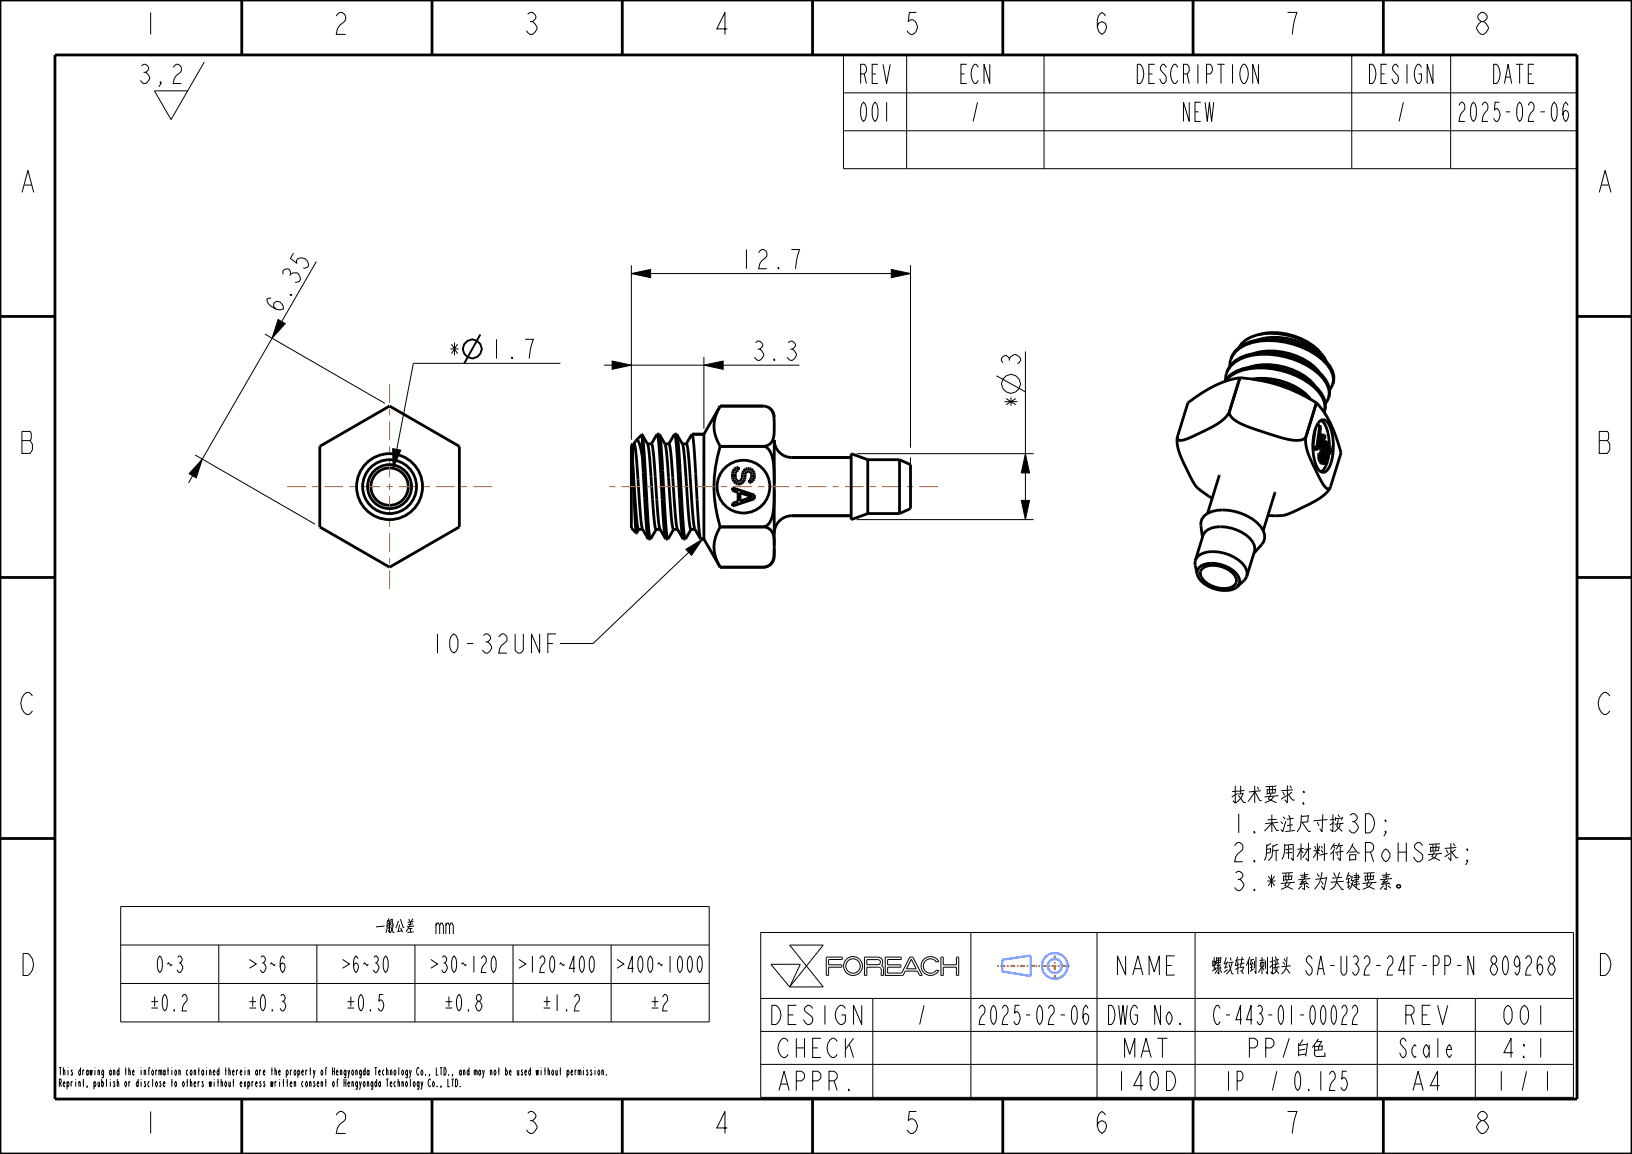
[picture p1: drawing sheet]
<svg xmlns="http://www.w3.org/2000/svg" width="297mm" height="210mm" viewBox="0 0 297 210" stroke-linecap="round" stroke-linejoin="round" font-family="sans-serif">
<g fill="none" stroke="#000" stroke-width=".18">
<path d="M25.8 12l.3-.3a.82 .82 0 0 1 1 .9l-.6 .6a1.58 1.58 0 0 1 .7 1.1 1.2 1.2 0 0 1-1.1 .9l-.5-.6M26.1 13.2h.4M29.3 15.2l-.2-.3h.2v.3l-.4 .6M31.5 12.3l.6-.6h.4l.5 .6a1.35 1.35 0 0 1-.9 1.4l-.4 .6-.2 .9h1.5M37.2 11.3l-6.1 10.5-3-5.3h6M153.5 10h133.5v20.7h-133.5zM153.5 16.9h133.5M165 10v20.7M190 10v20.7M207 11.7a.96 .96 0 0 1 1 .9 2.6 2.6 0 0 1-.5 2.6h-.5zM229 11.7v3.5l-1-3.5v3.5M246 10v20.7"/>
<path d="M264 10v20.7M265.5 19.2l.4-.6h.3a1.25 1.25 0 0 1-.3 2l-.2 .6-.2 .9h1.1M285.3 19.2l-.3-.6a2.91 2.91 0 0 0 0 3.5 1.6 1.6 0 0 0 .3-1.7l-.3-.3-.4 .3-.2 .5M153.5 23.8h133.5M50.6 58.1l1.3 .8-2.4 2.6zM53.4 46.1l-.6 .9 1.2 .9-.1-.5a1.17 1.17 0 0 1 1.6-.3 1.17 1.17 0 0 1 .5 1.5l-.8 .2M57.6 47.6l-23.3 40.3M114.9 49.8l3.5-.8v1.5zM114.9 48.3v31.7M114.9 49.8h50.8M144 45.4h1.5l-.6 2-.1 1.5M162.2 49l3.5 .8-3.5 .7z"/>
<path d="M165.7 48.3v33.2M48.2 60.8l21.8 12.6M95.6 61.7h1.4l-.3 1.2-.4 2.3M102 66.1h-26.8l-3.7 19.1M109.9 66.5h35.6M111.4 65.7l3.5 .8-3.5 .7zM128.1 66.5l3.5-.8v1.5zM128.1 65v13M143.5 62.4l.3-.3a.82 .82 0 0 1 1 .9l-.6 .5a1.58 1.58 0 0 1 .7 1.2 1.2 1.2 0 0 1-1.1 .9l-.5-.6M181.4 68.4l5.2 2.9M186.6 64v30.6M35.5 82.8l21.8 12.6"/>
<path d="M36.8 83.5l-1.1 3.5-1.3-.8zM71.5 81.6l1.4 .3-1.4 3.3zM124.8 100l3.1-1.9-2 3zM127.9 98.1l-20 19h-6M155.9 94.6h32.2M155.9 82.6h32.2M165.7 83.2v4.4M185.9 91.1h1.5l-.8 3.5zM186.6 82.6l.8 3.5h-1.5zM98.2 115.4v3.5l-1.5-3.5v3.5M99.7 117.1h.9M101.2 115.4h-1.5v3.5"/>
<path d="M22 165h107.1v21h-107.1zM22 172h107.1M22 179h107.1M39.8 172v14M57.7 172v14M75.5 172v14M79.3 168.5l.3-.5h.2l.2 .5v1.5M93.4 172v14M94.4 174.6l1.3 .8-1.3 .8M111.2 172v14M112.3 174.6l1.2 .8-1.2 .8M138.4 169.7h147.9v30h-147.9z"/>
<path d="M140.3 175.5h5.3l-1.9 4.1zM143.7 172h6.1l-3 3.8zM146.8 175.8l3 3.8h-6.1M146.8 175.8l-3.1 3.8M150.8 177.5v-1.5h2.4v-.4h-2.4v-1h2.4l.1-.4h-2.9v3.3h.4M157.8 174.6l2.1 .1 .3 .1v.4l-.4 .3h-2zM157.8 177.5v-1.5h1.9l.4 .1 .2 .2 .1 1.2h.4M160.8 177.5v-1.3l-.4-.5 .2-.6-.2-.7-.7-.2h-2.3l-.1 3.3h.5M164.3 177.5h.1M165.9 174.6l.8 1.7h-1.7zM166.1 174.2h-.5l-1.5 2.9h-2.6v-1.1h2.4v-.4h-2.4v-1h2.5v-.4h-2.9v3.3h3.2M166.1 174.2h.1"/>
<path d="M166.1 174.2l1.7 3.3h-.4l-.4-.8h-2.3l-.4 .8M170.4 175l-.7-.5h-.8l-.6 .5-.3 .8 .3 .8 .6 .4h.8l.7-.4M170.4 176.6h.1M170.4 175h.1M170.4 176.6h.4M170.4 175h.5l-.4-.5-.5-.3-.7-.1-.7 .1-.5 .4-.3 .5-.2 .5 .1 .7 .5 .8 1 .4 1-.2 .7-.7M170.8 176.6h.1M171.2 174.2h.5v1.4h2.4v-1.4h.4v3.3h-.4v-1.5h-2.4v1.5h-.5zM176.7 169.7v30M199.6 169.7v30M217.5 169.7v30M220.7 174.8v1.1"/>
<path d="M221.2 175.6l-.5 .1M221.2 175h-.5M221.2 176.3l-.6 .4M282.2 175.4a1.01 1.01 0 0 1 .8 1.2 .98 .98 0 0 1-.8 .8l-.2-.2a1.2 1.2 0 0 1 .2-1.8zM49.3 194.8h.3M49.5 194.3v1.4M50 195l.2-.3 .1 1M50 194.3v1.4M50.3 196.9l-.2-.1-.1 .3M50.7 195.1h.3l-.1-.4a.68 .68 0 0 0 0 1l.1-.3M50.9 196.4v.1M50.9 196.8v1"/>
<path d="M51.4 196.9h.3M51.6 196.4v1.4M52.1 195.1l.2-.4a.58 .58 0 0 1-.1 1l-.1-.4M52.1 194.7v1.4M52.1 196.9h.3M52.3 196.4v1.4M52.8 197.2h.3l-.1-.4a.68 .68 0 0 0 0 1l.1-.3M52.8 194.7v1M53.1 194.8l-.2-.1-.1 .3M53.5 197.1l.2-.3 .1 1M53.5 196.8v1M53.7 194.7a.68 .68 0 0 1 0 1 .68 .68 0 0 1 0-1z"/>
<path d="M54.2 195.1l.2-.4a.58 .58 0 0 1-.1 1l-.1-.4M54.2 194.7v1.4M54.9 195.1h.3l-.1-.4a.68 .68 0 0 0 0 1l.1-.3M55.2 196.9l-.1-.1a.68 .68 0 0 0 0 1l.1-.2M55.6 194.7v1M55.8 196.8a.68 .68 0 0 1 0 1 .68 .68 0 0 1 0-1zM55.9 194.8l-.2-.1-.1 .3M56.3 197.1l.2-.3 .1 1M56.3 194.8h.3M56.3 196.8v1M56.5 194.3v1.4M57 194.7l.2 .8-.2 .6"/>
<path d="M57.3 196.9l-.1-.1-.1 .1a.52 .52 0 0 1 0 .9l-.1-.3M57.4 194.7l-.2 .8M57.7 197.2h.3l-.1-.4a.68 .68 0 0 0 0 1l.1-.3M58.4 197.1l.2-.3 .1 1M58.4 196.8v1M58.6 194.7a.68 .68 0 0 1 0 1 .68 .68 0 0 1 0-1zM59.1 196.9h.3M59.2 194.8h.2M59.3 196.4v1.4M59.5 194.4l-.1-.1-.1 .2v1.2M60.7 196.8a.68 .68 0 0 1 0 1 .68 .68 0 0 1 0-1zM61.3 196.9h.2"/>
<path d="M61.6 196.5l-.1-.1-.1 .2v1.2M79.5 197.6l.1 .2zM80.3 197.8l-.1-.2v.4M81.5 196.4v1.4h.4M82.4 196.4v1.4M82.9 196.4h.2a1.23 1.23 0 0 1 0 1.4h-.2zM83.7 197.6l.1 .2zM99 194.8h.3M99.7 195l.2-.3 .1 1M99.7 194.3v1.4M100.6 194.7a.68 .68 0 0 1 0 1 .68 .68 0 0 1 0-1zM101.1 194.7l.1 1 .2-.3"/>
<path d="M101.4 194.7v1M101.8 194.8h.3M102 194.3v1.4M103.2 195.1l.2-.4a.58 .58 0 0 1-.1 1l-.1-.4M103.2 194.7v1.4M103.9 195.1h.3l-.1-.4a.68 .68 0 0 0 0 1l.1-.3M104.6 194.7v1M104.9 194.8l-.2-.1-.1 .3M105.2 195l.2-.3 .1 1M105.2 194.7v1M105.5 195l.2-.3v1M106.2 194.3v.1"/>
<path d="M106.2 194.7v1M107 194.8l-.1-.1-.1 .1a.52 .52 0 0 1 0 .9l-.1-.3M107.7 194.8l-.1-.1-.1 .1a.52 .52 0 0 1 0 .9l-.1-.3M108.3 194.3v.1M108.3 194.7v1M109 194.7a.68 .68 0 0 1 0 1 .68 .68 0 0 1 0-1zM109.5 195l.2-.3 .1 1M109.5 194.7v1M110.3 195.5l.1 .2zM138.4 181.7h147.9M138.4 187.7h147.9M138.4 193.7h147.9"/>
<path d="M143.4 189.5l-.5-.6a1.2 1.2 0 0 0-1.1 .9 2.11 2.11 0 0 0 .7 2.6h.4l.5-.5M158.8 181.7v18M178.2 183.5l.4-.6h.2a1.25 1.25 0 0 1-.2 2.1l-.3 .6-.1 .8h1M198 183.5l-.4-.6a2.91 2.91 0 0 0 0 3.5 1.6 1.6 0 0 0 .4-1.7l-.4-.3-.4 .3-.1 .6M222 183.5l-.3-.6a.96 .96 0 0 0-.8 .9 2.77 2.77 0 0 0 .5 2.6h.3l.3-.5M246.1 183.5l.4-.6h.2a1.31 1.31 0 0 1-.2 2.1l-.3 .6-.1 .8h1M250.6 181.7v18M268.5 181.7v18"/>
<circle cx="184" cy="69.9" r="1.72"/>
<circle cx="155.2" cy="175.8" r="1.31"/>
<circle cx="155.2" cy="175.8" r="1.71"/>
</g>
<path d="M114.9 49.8l3.5-.8v1.5zM162.2 49l3.5 .8-3.5 .7zM50.6 58.1l1.3 .8-2.4 2.6zM111.4 65.7l3.5 .8-3.5 .7zM128.1 66.5l3.5-.8v1.5zM36.8 83.5l-1.1 3.5-1.3-.8zM71.5 81.6l1.4 .3-1.4 3.3zM124.8 100l3.1-1.9-2 3zM185.9 91.1h1.5l-.8 3.5zM186.6 82.6l.8 3.5h-1.5z" fill="#000"/>
<g fill="none" stroke="#000" stroke-width=".35">
<path d="M87.4 60.9l-2.9 5.2"/>
<circle cx="85.9" cy="63.5" r="1.72"/>
</g>
<g fill="none" stroke="#000" stroke-width=".51">
<path d="M0 0h297v210h-297zM10 10h277v190h-277zM44 .1v10M78.6 .1v10M113.2 .1v10M147.9 .1v10M182.5 .1v10M217.1 .1v10M251.7 .1v10M0 57.6h10M287 57.6h10M70.9 73.9l-12.7 7.3"/>
<path d="M70.9 73.9h.1M70.9 73.9l12.7 7.3M116.9 79.1a5.8 5.8 0 0 1 1.3 4l.9 12.1 .3 1.1h.7M116.9 79.1v.2M116.9 79.1l-1.2 1.1M116.9 79.3l.3 3.3 .5 7.6a44.6 44.6 0 0 0 .7 7.9l1-1.8M116.9 79.3v3.8M119.6 79l.4 .1M119.6 79a35.7 35.7 0 0 1 .7 7.2l.2 4.7a44.2 44.2 0 0 0 .6 7.2M119.6 79l-1.1 1.8M120 79.1a38.9 38.9 0 0 1 .6 6.5l.3 5.9a31.3 31.3 0 0 0 .6 6.6l1.1-1.8M120 79.1a5.9 5.9 0 0 1 1.4 4.1l.3 3.7a76.5 76.5 0 0 0 .8 9.3l.1 .1h.7"/>
<path d="M122.8 79l.4 .1M122.8 79l-1.1 1.8M122.8 79a36.5 36.5 0 0 1 .6 7.3l.3 4.6a44.5 44.5 0 0 0 .6 7.2M123.2 79.1a38.9 38.9 0 0 1 .6 6.5l.3 5.9a31.3 31.3 0 0 0 .6 6.6l1.1-1.8M123.2 79.1a6 6 0 0 1 1.4 4.2l.2 3.7a72.5 72.5 0 0 0 .9 9.2v.1M125.9 79l-1 1.8M125.9 79h2.2M125.9 79a35.8 35.8 0 0 1 .7 7.2l.3 4.7a44.8 44.8 0 0 0 .6 7.2M139.8 74.1a2 2 0 0 1 1.1 1.8M214.3 79.4a7.9 7.9 0 0 0 1.2 5.1l.4 .7a9.7 9.7 0 0 0 2.7 4.1l2 1.4M216.2 73.3h.1M216.2 73.3l-1.9 6.1"/>
<path d="M222.9 69.4a5.7 5.7 0 0 1 4.5-2.6 15.2 15.2 0 0 1 12.3 3.8 4.3 4.3 0 0 1 1.4 4M223 69.4a7.1 7.1 0 0 1 5.7-2.4 14.8 14.8 0 0 1 11.3 4.4 3.5 3.5 0 0 1 1 3.6M223 69.2a4 4 0 0 1 2.8-3.9 14.2 14.2 0 0 1 12.1 1.2 6.8 6.8 0 0 1 4 5 2.59 2.59 0 0 1-.7 1.9M223.3 67.7a4.8 4.8 0 0 1 3.6-3.1 14.9 14.9 0 0 1 13.6 3.5 4.2 4.2 0 0 1 1.4 4M223.7 74.9a6.8 6.8 0 0 1-3.5 3l-.6 .3a17.1 17.1 0 0 1-4.8 1.9 .48 .48 0 0 1-.5-.2 .48 .48 0 0 1 0-.5M223.8 74.9a1.93 1.93 0 0 0 1.3 1.8 46.8 46.8 0 0 0 10.5 3.4 1.85 1.85 0 0 0 2.1-.7M223.8 66.7a4.1 4.1 0 0 1 2.9-3.9 14.5 14.5 0 0 1 12.9 1.8 6.4 6.4 0 0 1 3.1 4.5l-.1 .8-.6 1M224 65.2a4.8 4.8 0 0 1 3.7-3.1 14.9 14.9 0 0 1 13.6 3.6 4.2 4.2 0 0 1 1.3 3.9M225.7 68.7a17.9 17.9 0 0 0-8.2 3.6l-1.3 1M225.7 68.7l-2 6.2M225.7 68.7a29.4 29.4 0 0 1 13.9 4.6M227.4 66.8a11.9 11.9 0 0 1 11.7 3.2l.2 .2"/>
<path d="M227.9 69a12.1 12.1 0 0 1 10.4 3.4l.2 .3M228.2 64.3a11.9 11.9 0 0 1 11.7 3.2l.2 .3M228.9 60.9a13.1 13.1 0 0 1 11.5 3.3l1 1.6M228.9 60.9a5.4 5.4 0 0 0-3.4 2.3M228.9 60.9a11.7 11.7 0 0 1 11.2 3M228.9 69.2a15 15 0 0 1 9.5 3.4M228.9 61.8a11.9 11.9 0 0 1 11.7 3.1l.2 .4M237.7 79.4a7.9 7.9 0 0 0 1.2 5.1l.3 .7a11.8 11.8 0 0 0 2.2 3.7 .42 .42 0 0 0 .5 .1 .42 .42 0 0 0 .2-.4M239.4 78.1l-.5 3M239.6 73.3h.1M239.6 73.3l-1.9 6.1M239.6 73.3a20.2 20.2 0 0 1 4.4 9.1l-1.9 6.2"/>
<path d="M239.6 77.4h.6M240 80h.6M240.1 79l.5 1-.8 1.3zM240.2 77.4l-.6 4M240.2 77.4l.1 .3-.1 1 .5 1.1 .4-.6M240.4 79.2h.7M241.1 79.2l.1 .3-1.4 2.3M58.2 81.2v14.7l12.7 7.3M58.2 81.2h.1M83.6 81.2h.1M83.6 81.2v14.7l-12.7 7.3M115.1 84.5l.5 9.7 .2 2.8"/>
<path d="M115.1 84.5l.4 5.2a30 30 0 0 0 .7 6.6h.8M115.1 80.8v3.7M115.1 80.8h.3M115.1 80.8l-.2 .2v15.1l.9 .9M115.4 80.8a28.7 28.7 0 0 1 .7 6.4 74 74 0 0 0 .8 9l1.1 1.9M115.7 80.2l-.3 .6M115.7 80.2l.2-.1a2.93 2.93 0 0 1 .8 2l.2 1M115.9 97h-.1M116.2 96.3l-.3 .7M116.9 83.1l.4 7.6a46.3 46.3 0 0 0 .7 7.4M117.8 80.8h.8M118 98.1h.1"/>
<path d="M118.6 80.8l.2 .7 .2 1.6 .9 12.1 .2 1 1 1.9M121 80.8h.7a23.6 23.6 0 0 1 .7 6.1 76.5 76.5 0 0 0 .8 9.3l1.1 1.9M121.1 98.1h.1M124.2 80.8h.7a24.6 24.6 0 0 1 .7 6.2 72.5 72.5 0 0 0 .8 9.2l1.1 1.9M124.3 98.1h.1M125.7 96.3h.8M127.5 98.1h.6M131.1 81.2a24.3 24.3 0 0 0 0 14.7M131.1 95.9h7.8a2.07 2.07 0 0 1 2 2.3v1.1M131.1 95.9a6.5 6.5 0 0 0 0 7.3h7.8M131.1 81.2h.1M131.1 95.9h.1"/>
<path d="M131.1 81.2h7.8M133.3 88.8l4 1.3v.7l-4 1.3v-.5l1-.3v-1.7l-1-.3zM133.6 85.3l.8-.3v.5l-.2 .1a1.32 1.32 0 0 0 .1 2 .72 .72 0 0 0 .8-.8 1.23 1.23 0 0 1 .3-1.2 1.23 1.23 0 0 1 1.3-.3 1.41 1.41 0 0 1 .6 1.4 1.41 1.41 0 0 1-.9 1.1v-.5h.1a.86 .86 0 0 0 .3-.9 .86 .86 0 0 0-.7-.6h-.2l-.3 .5a1.37 1.37 0 0 1-1.4 1.8 1.76 1.76 0 0 1-.6-2.8zM134.7 89.7l2.3 .7-2.3 .8zM138.9 81.2a2.07 2.07 0 0 0 2-2.3 10 10 0 0 0-.4-4.1l-.4-.5-.9-.4h-8.1a6.5 6.5 0 0 0 0 7.3M138.9 81.2a2.03 2.03 0 0 1 1.6 1.8l.3 2.1 .1 2.9M140.9 99.9a3.2 3.2 0 0 1-1.1 3.1l-.9 .2M140.9 89.2a11.9 11.9 0 0 1-.8 5.9 1.45 1.45 0 0 1-1.2 .8h-7.8M154.9 83.3h-10.8a3.2 3.2 0 0 1-3.2-3.2v21.1a2 2 0 0 1-2 2M154.9 93.9h-10.8a3.2 3.2 0 0 0-3.2 3.2M221.9 86.4v.1M232.1 89.6h-.1"/>
<path d="M238.9 81.4h.7M238.9 81.4l.2 .4h.7M239.6 81.4l.2 .4M240 83.1h.7M240 83.1v.4M240 82.7h.7M240 82.7v.4M240 83.5h.7M240 83.5l.1 .4M240.1 83.9h.8M240.1 83.9l.1 .2M240.2 84.1h.8"/>
<path d="M240.2 84.1l.2 .2M240.3 81.3h.8M240.3 81.3v.5M240.3 81.8h.8M240.3 81.8l.1 .3M240.3 81h.8M240.3 81v.3M240.4 84.3h.8M240.4 84.3h.7M240.4 80.9l-.1 .1M240.4 82.1h.7M240.4 82.1l.1 .3"/>
<path d="M240.5 80.6h.7M240.6 80.5h.7M240.7 83.1v.4M240.7 82.7v.4M240.7 83.5l.2 .4M240.7 82.4h-.7v.3M240.7 82.4v.3M240.7 82.4l.2 .4M240.8 82.5h.4M240.9 83.9l.1 .2M240.9 83h.5M240.9 82.8h.5"/>
<path d="M240.9 82.8v.4l.2 .5 .2 .1 .1-.1M240.9 83.3h.6M241 84.1l.1 .2M241 83.5h.4M241.1 81.3v.5M241.1 81.8v.3M241.1 81v.3M241.1 83.7h.3M241.1 84.3h.1M241.1 82.1l.1 .4M241.2 80.6l-.1 .4M241.2 82.5l.2 .3"/>
<path d="M241.2 81.5l.4 1.2M241.2 81.5h.7M241.3 81.8h.7M241.3 81.1h.4M241.3 80.5l-.1 .1M241.4 82.1h.6M241.4 82.8v.2M241.4 80.9h.1M241.4 83.5v.2M241.4 83l.1 .3M241.5 83.3l-.1 .2M241.5 80.4h-.9"/>
<path d="M241.5 80.4l.3 .3a2.54 2.54 0 0 1 .3 2M241.5 80.4l-.2 .1M241.5 82.4h.4M241.5 80.9l.2 .2M241.5 80.9l-.2 .1-.1 .5M241.6 82.7l.1 .8a.87 .87 0 0 1-.5 .8M241.6 82.7h.5M241.7 81.1l.2 .4M241.9 81.5l.1 .3M241.9 82.4l.2 .3M242 81.8v.3M242 82.1l-.1 .3"/>
<path d="M242.1 88.6a7 7 0 0 1-3.5 3l-.6 .3a19.7 19.7 0 0 1-4.7 1.9h-2.6M242.1 88.6h.1M0 105.1h10M70.9 103.2h.1M218.9 103.4a4.6 4.6 0 0 1 5.3 .7 1.55 1.55 0 0 1 .4 2.5 4.6 4.6 0 0 1-5.3-.8 1.55 1.55 0 0 1-.4-2.4zM287 105.1h10M0 152.6h10M287 152.6h10M44 200.1v10M78.6 200.1v10M113.2 200.1v10M147.9 200.1v10"/>
<path d="M182.5 200.1v10M217.1 200.1v10M251.7 200.1v10"/>
<circle cx="70.9" cy="88.6" r="3.4"/>
</g>
<g fill="none" stroke="#36f" stroke-width=".38">
<path d="M187.6 173.9v3.7l-5.2-.8v-2.1l5.2-.8"/>
<circle cx="192" cy="175.8" r="2.34"/>
<circle cx="192" cy="175.8" r="1.29"/>
</g>
<path d="M181.5 175.8h6.8M191.9 173.3l.1 5M194.6 175.8h-6.2" fill="none" stroke="#c66" stroke-width=".38" stroke-dasharray=".3 .3 .9 .3" stroke-linecap="butt"/>
<!-- layer: 02___PRT_ALL_AXES -->
<g fill="none" stroke="#000" stroke-width=".51">
<path d="M119.6 79h.4M122.8 79h.3M125.9 79h2.2M128.1 79v19.1M138.9 73.9h-7.8l-3 5.1M240.2 76.6a.9 .9 0 0 1 1.4 .3 9.5 9.5 0 0 1 .1 8.5 .97 .97 0 0 1-.9 .6 .97 .97 0 0 1-.9-.6 9.5 9.5 0 0 1 0-8.4zM240.4 76.5a4.9 4.9 0 0 1 1.5 3.9v.5M241.1 74.6l-.1 .3M241.9 72.1l-.1 .3M242.6 69.6v.3M118 98.1h.4M121.2 98.1h.3"/>
<path d="M124.3 98.1h.4M127.5 98.1h.6M128.1 98.1l3 5.1h7.8M144.1 93.9h10.8M144.1 83.3h10.8M157.9 93.5h5.8M157.9 83.7h5.8M157.9 83.7l-3-1.1v12l3-1.1M157.9 83.7v9.8M163.7 83.7v9.8M163.7 83.7l2 .9v8l-2 .9M218.8 97.8l-.3-2.2a2.35 2.35 0 0 1 2-2.5 9.2 9.2 0 0 1 8.9 2.7 2.49 2.49 0 0 1 .2 3.3l-1.4 1.6"/>
<path d="M221.9 86.5l-2.1 6.9M232 89.6l-2.1 7M241.6 83.9a3.2 3.2 0 0 1-1.2 2M241.8 82.7l-.2 1.1M217.5 102v.9l.4 1.7M217.5 102l1.4-4.6a2.38 2.38 0 0 1 2.3-1.5 7.5 7.5 0 0 1 6.7 2.7l.4 .6v1.1l-1.4 4.6M217.5 102a2.38 2.38 0 0 1 2.3-1.6 7.5 7.5 0 0 1 6.7 2.7l.4 .6v1.2M217.9 104.6a4.9 4.9 0 0 0 4.3 2.8 3.9 3.9 0 0 0 2.9-.6M217.9 104.6a1.76 1.76 0 0 1 1.9-2 6.1 6.1 0 0 1 5.5 2.1 1.53 1.53 0 0 1-.2 2.1M226.9 104.9l-.3 .6-1.5 1.3"/>
<circle cx="70.9" cy="88.6" r="6"/>
<circle cx="70.9" cy="88.6" r="4.9"/>
<circle cx="70.9" cy="88.6" r="4"/>
<circle cx="135.3" cy="88.6" r="4.8"/>
</g>
<path d="M170.7 88.6h-60.8" fill="none" stroke="#963" stroke-width=".18" stroke-dasharray="1.1 1.1 3.4 1.1" stroke-dashoffset="2.3" stroke-linecap="butt"/>
<path d="M70.9 88.6v18.6M70.9 88.6v-18.7M70.9 88.6h-18.7M70.9 88.6h18.7" fill="none" stroke="#963" stroke-width=".18" stroke-dasharray="1.1 1.1 3.4 1.1" stroke-dashoffset=".6" stroke-linecap="butt"/>
<g font-size="5.2">
<text x="26.1" y="6.3">1</text>
<text x="60.7" y="6.3">2</text>
<text x="95.4" y="6.3">3</text>
<text x="130" y="6.3">4</text>
<text x="164.6" y="6.3">5</text>
<text x="199.2" y="6.3">6</text>
<text x="233.9" y="6.3">7</text>
<text x="268.5" y="6.3">8</text>
<text x="3.8" y="35">A</text>
<text x="290.8" y="35">A</text>
<text x="3.8" y="82.5">B</text>
<text x="290.8" y="82.5">B</text>
<text x="3.8" y="130">C</text>
<text x="290.8" y="130">C</text>
<text x="3.8" y="177.5">D</text>
<text x="290.8" y="177.5">D</text>
<text x="26.1" y="206.3">1</text>
<text x="60.7" y="206.3">2</text>
<text x="95.4" y="206.3">3</text>
<text x="130" y="206.3">4</text>
<text x="164.6" y="206.3">5</text>
<text x="199.2" y="206.3">6</text>
<text x="233.9" y="206.3">7</text>
<text x="268.5" y="206.3">8</text>
</g>
<g font-size="4.6">
<text x="156.8" y="15.2">REV</text>
<text x="175.1" y="15.2">ECN</text>
<text x="209.2" y="15.2">DESCRIPTION</text>
<text x="250.2" y="15.2">DESIGN</text>
<text x="272.3" y="15.2">DATE</text>
<text x="156.8" y="22.1">001</text>
<text x="176.7" y="22.1">/</text>
<text x="215.6" y="22.1">NEW</text>
<text x="254.2" y="22.1">/</text>
<text x="267.5" y="22.1">2025-02-06</text>
<text x="134.4" y="48.9">12.7</text>
<text x="50.9" y="57.5" transform="rotate(-60 50.9 57.5)">6.35</text>
<text x="81.2" y="65.2">*</text>
<text x="88.9" y="65.2">1.7</text>
<text x="136.6" y="65.6">3.3</text>
<text x="185.7" y="66.9" transform="rotate(-90 185.7 66.9)">3</text>
<text x="185.7" y="74.6" transform="rotate(-90 185.7 74.6)">*</text>
<text x="78.1" y="118.9">10-32UNF</text>
<text x="223.9" y="146.3">技术要求:</text>
<text x="223.9" y="151.6">1.未注尺寸按3D;</text>
<text x="223.9" y="156.8">2.所用材料符合RoHS要求;</text>
<text x="223.9" y="162.1">3.*要素为关键要素。</text>
<text x="204" y="177.4">NAME</text>
<text x="222.2" y="177.4">螺纹转倒刺接头 SA-U32-24F-PP-N 809268</text>
<text x="141.8" y="186.4">DESIGN</text>
<text x="167" y="186.4">/</text>
<text x="180.1" y="186.4">2025-02-06</text>
<text x="202.9" y="186.4">DWG No.</text>
<text x="223.8" y="186.4">C-443-01-00022</text>
<text x="256.2" y="186.4">REV</text>
<text x="274" y="186.4">001</text>
<text x="143" y="192.4">CHECK</text>
<text x="205.2" y="192.4">MAT</text>
<text x="227.3" y="192.4">PP /白色</text>
<text x="255.5" y="192.4">Scale</text>
<text x="274" y="192.4">4:1</text>
<text x="143" y="198.4">APPR.</text>
<text x="204" y="198.4">140D</text>
<text x="223" y="198.4">IP</text>
<text x="230.9" y="198.4">/</text>
<text x="236.3" y="198.4">0.125</text>
<text x="257.3" y="198.4">A4</text>
<text x="272.4" y="198.4">1</text>
<text x="276.6" y="198.4">/ 1</text>
</g>
<g font-size="3.9">
<text x="67.3" y="170">一般公差</text>
<text x="81" y="170">mm</text>
<text x="28.8" y="177">0~3</text>
<text x="45.3" y="177">＞3~6</text>
<text x="62.5" y="177">＞6~30</text>
<text x="78.9" y="177">＞30~120</text>
<text x="95.4" y="177">＞120~400</text>
<text x="113.3" y="177">＞400~1000</text>
<text x="27.4" y="184">±0.2</text>
<text x="45.3" y="184">±0.3</text>
<text x="63.1" y="184">±0.5</text>
<text x="81" y="184">±0.8</text>
<text x="98.8" y="184">±1.2</text>
<text x="118.1" y="184">±2</text>
</g>
<g font-size="1.8">
<text x="10.6" y="195.7">This drawing and the information contained therein are the property of</text>
<text x="10.6" y="197.8">Reprint, publish or disclose to others without express written consent of</text>
<text x="60.3" y="195.7">Hengyongda Technology Co., LTD., and may not be used without permission.</text>
<text x="62.4" y="197.8">Hengyongda Technology Co., LTD.</text>
</g>
</svg>
